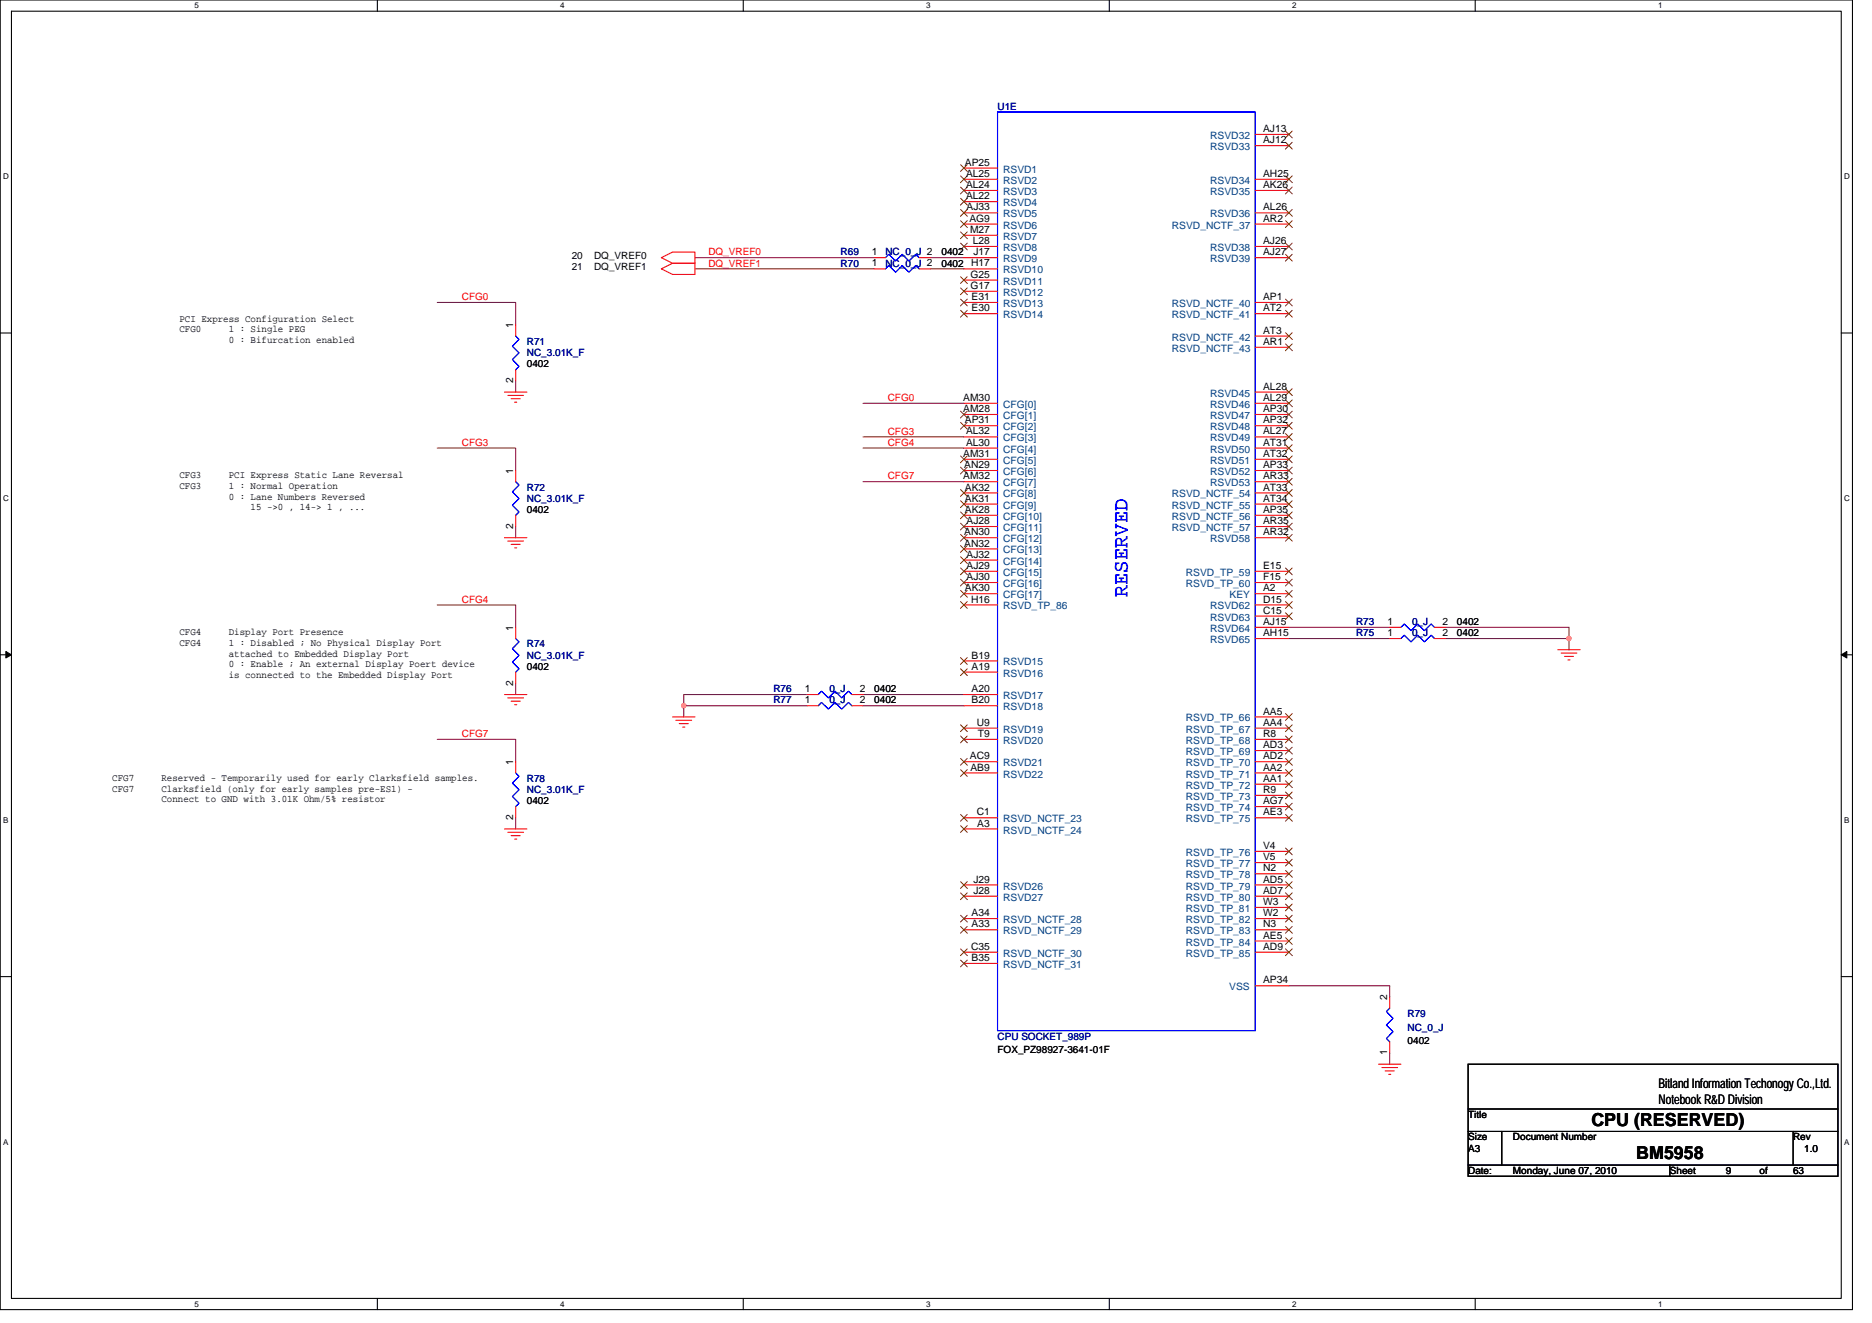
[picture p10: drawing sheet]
<svg xmlns="http://www.w3.org/2000/svg" width="297mm" height="210mm" viewBox="0 0 297 210" stroke-linecap="round" stroke-linejoin="round" font-family="sans-serif">
<path d="M0 0h293.9v207.9h-293.9zM1.8 1.8h290.4v204.3h-290.4z" fill="none" stroke="#000" stroke-width=".17"/>
<g fill="#fff">
<path d="M30.8 .2h.7v1.4h-.7z"/>
<path d="M30.8 206.3h.7v1.4h-.7z"/>
</g>
<path d="M59.9 0v1.8M59.9 206.1v1.8" fill="none" stroke="#000" stroke-width=".17"/>
<g fill="#fff">
<path d="M88.9 .2h.7v1.4h-.7z"/>
<path d="M88.9 206.3h.7v1.4h-.7z"/>
</g>
<path d="M117.9 0v1.8M117.9 206.1v1.8" fill="none" stroke="#000" stroke-width=".17"/>
<g fill="#fff">
<path d="M147 .2h.7v1.4h-.7z"/>
<path d="M147 206.3h.7v1.4h-.7z"/>
</g>
<path d="M176 0v1.8M176 206.1v1.8" fill="none" stroke="#000" stroke-width=".17"/>
<g fill="#fff">
<path d="M205 .2h.7v1.4h-.7z"/>
<path d="M205 206.3h.7v1.4h-.7z"/>
</g>
<path d="M234.1 0v1.8M234.1 206.1v1.8" fill="none" stroke="#000" stroke-width=".17"/>
<g fill="#fff">
<path d="M263.1 .2h.7v1.4h-.7z"/>
<path d="M263.1 206.3h.7v1.4h-.7z"/>
<path d="M.5 27.3h.9v1.4h-.9z"/>
<path d="M292.6 27.3h.9v1.4h-.9z"/>
<path d="M.5 78.4h.9v1.4h-.9z"/>
<path d="M292.6 78.4h.9v1.4h-.9z"/>
</g>
<path d="M0 52.9h1.8M292.2 52.9h1.7" fill="none" stroke="#000" stroke-width=".17"/>
<g fill="#fff">
<path d="M.5 129.5h.8v1.4h-.8z"/>
<path d="M292.6 129.5h.9v1.4h-.9z"/>
</g>
<path d="M0 103.9h1.8M292.2 103.9h1.7" fill="none" stroke="#000" stroke-width=".17"/>
<path d="M.9 103.4l.9 .5-.9 .5zM292.2 103.9l.8-.5v1z" fill="#000" stroke="#000" stroke-width=".16"/>
<g fill="#fff">
<path d="M.5 180.5h.8v1.4h-.8z"/>
<path d="M292.6 180.5h.9v1.4h-.9z"/>
</g>
<path d="M0 155h1.8M292.2 155h1.7M233 168.9h58.6v17.8h-58.6zM233 176h58.6M233 179.6h58.6M238.3 179.6v5.3M284.5 179.6v5.3M233 184.9h58.6M265 184.9v1.8" fill="none" stroke="#000" stroke-width=".17"/>
<g fill="none" stroke="#800040" stroke-width=".17">
<path d="M69.4 48h12.4v3.6M110.3 40.9h28.4M110.3 42.7h28.4M147.6 40.9h5.3M147.6 42.7h5.3M69.4 71.1h12.4v3.6M81.8 60.5v1.7M136.9 69.3h16M136.9 71.1h16M136.9 64h16M136.9 76.5h16M69.4 96h12.4v3.6"/>
<path d="M81.8 83.6v1.7M204.5 99.6h16M229.4 99.6h19.6v1.7M69.4 117.3h12.4v3.6M81.8 108.5v1.7M108.5 112v1.8M108.5 112h19.6M128.1 110.2h-19.6v1.8M136.9 112h16M136.9 110.2h16M204.5 101.3h16M229.4 101.3h19.6v1.8"/>
<path d="M81.8 129.8v1.8M204.5 156.5h16v1.7M220.5 167.1v1.8"/>
</g>
<g fill="#f0f" stroke="#f0f" stroke-width=".17">
<circle cx="108.5" cy="112" r=".35"/>
<circle cx="248.9" cy="101.3" r=".35"/>
</g>
<g fill="none" stroke="#f00" stroke-width=".17">
<path d="M152.9 26.7h5.4M152.9 28.4h5.4M152.9 30.2h5.4M152.9 32h5.4M152.9 33.8h5.4M152.9 35.6h5.4M152.9 37.3h5.4M152.9 39.1h5.4M199.2 28.4h5.3M199.2 30.2h5.3M199.2 39.1h5.3M199.2 33.8h5.3"/>
<path d="M199.2 35.6h5.3M199.2 21.3h5.3M199.2 23.1h5.3M81.8 51.6v1.7M81.8 58.7v1.8M104.9 40.9l1.8-.9h3.6v1.8h-3.6zM104.9 42.7l1.8-.9h3.6v1.8h-3.6zM138.7 42.7h1.8M138.7 40.9h1.8M145.8 42.7h1.8M145.8 40.9h1.8M152.9 40.9h5.4"/>
<path d="M152.9 42.7h5.4M152.9 44.4h5.4M152.9 46.2h5.4M152.9 48h5.4M152.9 49.8h5.4M199.2 53.3h5.3M199.2 40.9h5.3M199.2 48h5.3M199.2 49.8h5.3M199.2 55.1h5.3M80 62.2h3.6M80.6 62.8h2.5"/>
<path d="M81.1 63.3h1.4M81.7 63.8h.3M81.8 74.7v1.8M152.9 64h5.4M152.9 65.8h5.4M152.9 67.6h5.4M152.9 69.3h5.4M152.9 71.1h5.4M152.9 72.9h5.4M152.9 74.7h5.4M152.9 76.5h5.4M152.9 78.2h5.4"/>
<path d="M199.2 62.2h5.3M199.2 64h5.3M199.2 65.8h5.3M199.2 67.6h5.3M199.2 69.3h5.3M199.2 71.1h5.3M199.2 72.9h5.3M199.2 74.7h5.3M199.2 76.5h5.3M199.2 78.2h5.3M80 85.3h3.6M80.6 85.9h2.5"/>
<path d="M81.1 86.4h1.4M81.7 87h.3M81.8 99.6v1.7M81.8 81.8v1.8M152.9 80h5.4M152.9 81.8h5.4M152.9 83.6h5.4M152.9 85.3h5.4M152.9 87.1h5.4M152.9 88.9h5.4M152.9 90.7h5.4M152.9 92.5h5.4"/>
<path d="M152.9 94.2h5.4M152.9 96h5.4M199.2 80h5.3M199.2 81.8h5.3M199.2 83.6h5.3M199.2 85.3h5.3M199.2 90.7h5.3M199.2 92.5h5.3M199.2 94.2h5.3M199.2 96h5.3M199.2 97.8h5.3M199.2 99.6h5.3"/>
<path d="M220.5 99.6h1.8M227.6 99.6h1.8M80 110.2h3.6M80.6 110.8h2.5M81.1 111.3h1.4M81.7 111.8h.3M81.8 106.7v1.8M106.7 113.8h3.6M107.2 114.3h2.5M107.8 114.9h1.4M108.3 115.4h.4M128.1 112h1.7"/>
<path d="M128.1 110.2h1.7M135.2 112h1.7M135.2 110.2h1.7M152.9 106.7h5.4M152.9 104.9h5.4M152.9 110.2h5.4M152.9 112h5.4M152.9 117.3h5.4M152.9 115.6h5.4M199.2 113.8h5.3M199.2 115.6h5.3M199.2 117.3h5.3"/>
<path d="M199.2 119.1h5.3M199.2 101.3h5.3M220.5 101.3h1.8M227.6 101.3h1.8M247.2 103.1h3.5M247.7 103.7h2.5M248.2 104.2h1.5M248.8 104.7h.3M80 131.6h3.6M80.6 132.1h2.5M81.1 132.6h1.4M81.7 133.2h.3"/>
<path d="M81.8 120.9v1.8M81.8 128v1.8M152.9 122.7h5.4M152.9 120.9h5.4M152.9 129.8h5.4M152.9 131.6h5.4M199.2 122.7h5.3M199.2 124.5h5.3M199.2 126.2h5.3M199.2 128h5.3M199.2 120.9h5.3M199.2 129.8h5.3"/>
<path d="M199.2 135.1h5.3M199.2 136.9h5.3M199.2 138.7h5.3M152.9 151.1h5.4M152.9 152.9h5.4M152.9 145.8h5.4M152.9 147.6h5.4M152.9 142.2h5.4M152.9 140.5h5.4M199.2 144h5.3M199.2 145.8h5.3M199.2 147.6h5.3"/>
<path d="M199.2 140.5h5.3M199.2 149.4h5.3M199.2 142.2h5.3M199.2 151.1h5.3M199.2 156.5h5.3M220.5 158.2v1.8M218.7 168.9h3.6M219.3 169.4h2.5M219.8 170h1.4M220.3 170.5h.4M220.5 165.4v1.7"/>
</g>
<path d="M158.3 17.8h40.9v145.8h-40.9zM81.8 53.3l.6 .6-1.1 1 1.1 1.1-1.1 1.1 1.1 1-.6 .6M140.5 42.7l.5-.6 1.1 1.1 1.1-1.1 1 1.1 1.1-1.1 .5 .6M140.5 40.9l.5-.5 1.1 1 1.1-1 1 1 1.1-1 .5 .5M81.8 76.5l.6 .5-1.1 1.1 1.1 1-1.1 1.1 1.1 1.1-.6 .5M222.3 99.6l.5-.6 1.1 1.1 1.1-1.1 1 1.1 1.1-1.1 .5 .6M81.8 101.3l.6 .6-1.1 1.1 1.1 1-1.1 1.1 1.1 1.1-.6 .5M129.8 112l.6-.5 1 1 1.1-1 1.1 1 1-1 .6 .5M129.8 110.2l.6-.5 1 1.1 1.1-1.1 1.1 1.1 1-1.1 .6 .5M222.3 101.3l.5-.5 1.1 1.1 1.1-1.1 1 1.1 1.1-1.1 .5 .5M81.8 122.7l.6 .5-1.1 1.1 1.1 1-1.1 1.1 1.1 1.1-.6 .5M220.5 160l-.5 .5 1 1.1-1 1.1 1 1-1 1.1 .5 .6" fill="none" stroke="#00f" stroke-width=".17"/>
<g fill="none" stroke="#804000" stroke-width=".16">
<path d="M152.4 26.1l1.1 1.1M152.4 27.9l1.1 1.1M152.4 29.7l1.1 1.1M152.4 31.5l1.1 1.1M152.4 33.3l1.1 1M152.4 35l1.1 1.1M152.4 36.8l1.1 1.1M152.4 38.6l1.1 1.1M153.5 26.1l-1.1 1.1M153.5 27.9l-1.1 1.1M153.5 29.7l-1.1 1.1M153.5 31.5l-1.1 1.1"/>
<path d="M153.5 33.3l-1.1 1M153.5 35l-1.1 1.1M153.5 36.8l-1.1 1.1M153.5 38.6l-1.1 1.1M204 27.9l1.1 1.1M204 29.7l1.1 1.1M204 38.6l1.1 1.1M204 33.3l1.1 1M204 35l1.1 1.1M204 20.8l1.1 1.1M204 22.6l1.1 1.1M205 27.9l-1 1.1"/>
<path d="M205 29.7l-1 1.1M205 38.6l-1 1.1M205 33.3l-1 1M205 35l-1 1.1M205 20.8l-1 1.1M205 22.6l-1 1.1M152.4 43.9l1.1 1.1M152.4 45.7l1.1 1.1M152.4 47.5l1.1 1.1M152.4 49.3l1.1 1M153.5 43.9l-1.1 1.1M153.5 45.7l-1.1 1.1"/>
<path d="M153.5 47.5l-1.1 1.1M153.5 49.3l-1.1 1M204 52.8l1.1 1.1M204 40.4l1.1 1M204 47.5l1.1 1.1M204 49.3l1.1 1M204 54.6l1.1 1.1M205 52.8l-1 1.1M205 40.4l-1 1M205 47.5l-1 1.1M205 49.3l-1 1M205 54.6l-1 1.1"/>
<path d="M152.4 65.3l1.1 1M152.4 67l1.1 1.1M152.4 72.4l1.1 1M152.4 74.1l1.1 1.1M152.4 77.7l1.1 1.1M152.4 79.5l1.1 1.1M153.5 65.3l-1.1 1M153.5 67l-1.1 1.1M153.5 72.4l-1.1 1M153.5 74.1l-1.1 1.1M153.5 77.7l-1.1 1.1M153.5 79.5l-1.1 1.1"/>
<path d="M204 61.7l1.1 1.1M204 63.5l1.1 1.1M204 65.3l1.1 1M204 67l1.1 1.1M204 68.8l1.1 1.1M204 70.6l1.1 1.1M204 72.4l1.1 1M204 74.1l1.1 1.1M204 75.9l1.1 1.1M204 77.7l1.1 1.1M204 79.5l1.1 1.1M205 61.7l-1 1.1"/>
<path d="M205 63.5l-1 1.1M205 65.3l-1 1M205 67l-1 1.1M205 68.8l-1 1.1M205 70.6l-1 1.1M205 72.4l-1 1M205 74.1l-1 1.1M205 75.9l-1 1.1M205 77.7l-1 1.1M205 79.5l-1 1.1M152.4 81.3l1.1 1M152.4 83l1.1 1.1"/>
<path d="M152.4 84.8l1.1 1.1M152.4 86.6l1.1 1.1M152.4 88.4l1.1 1.1M152.4 90.1l1.1 1.1M152.4 91.9l1.1 1.1M152.4 93.7l1.1 1.1M152.4 95.5l1.1 1.1M153.5 81.3l-1.1 1M153.5 83l-1.1 1.1M153.5 84.8l-1.1 1.1M153.5 86.6l-1.1 1.1M153.5 88.4l-1.1 1.1"/>
<path d="M153.5 90.1l-1.1 1.1M153.5 91.9l-1.1 1.1M153.5 93.7l-1.1 1.1M153.5 95.5l-1.1 1.1M204 81.3l1.1 1M204 83l1.1 1.1M204 84.8l1.1 1.1M204 90.1l1.1 1.1M204 91.9l1.1 1.1M204 93.7l1.1 1.1M204 95.5l1.1 1.1M204 97.3l1.1 1"/>
<path d="M205 81.3l-1 1M205 83l-1 1.1M205 84.8l-1 1.1M205 90.1l-1 1.1M205 91.9l-1 1.1M205 93.7l-1 1.1M205 95.5l-1 1.1M205 97.3l-1 1M152.4 106.2l1.1 1M152.4 104.4l1.1 1.1M152.4 116.8l1.1 1.1M152.4 115l1.1 1.1"/>
<path d="M153.5 106.2l-1.1 1M153.5 104.4l-1.1 1.1M153.5 116.8l-1.1 1.1M153.5 115l-1.1 1.1M204 113.3l1.1 1M204 115l1.1 1.1M204 116.8l1.1 1.1M204 118.6l1.1 1.1M205 113.3l-1 1M205 115l-1 1.1M205 116.8l-1 1.1M205 118.6l-1 1.1"/>
<path d="M152.4 139.9l1.1 1.1M152.4 122.2l1.1 1M152.4 120.4l1.1 1.1M152.4 129.3l1.1 1M152.4 131l1.1 1.1M153.5 139.9l-1.1 1.1M153.5 122.2l-1.1 1M153.5 120.4l-1.1 1.1M153.5 129.3l-1.1 1M153.5 131l-1.1 1.1M204 122.2l1.1 1M204 123.9l1.1 1.1"/>
<path d="M204 125.7l1.1 1.1M204 127.5l1.1 1.1M204 120.4l1.1 1.1M204 129.3l1.1 1M204 134.6l1.1 1.1M204 136.4l1.1 1.1M204 138.2l1.1 1M204 139.9l1.1 1.1M205 122.2l-1 1M205 123.9l-1 1.1M205 125.7l-1 1.1M205 127.5l-1 1.1"/>
<path d="M205 120.4l-1 1.1M205 129.3l-1 1M205 134.6l-1 1.1M205 136.4l-1 1.1M205 138.2l-1 1M205 139.9l-1 1.1M152.4 150.6l1.1 1.1M152.4 152.4l1.1 1.1M152.4 145.3l1.1 1M152.4 147l1.1 1.1M152.4 141.7l1.1 1.1M153.5 150.6l-1.1 1.1"/>
<path d="M153.5 152.4l-1.1 1.1M153.5 145.3l-1.1 1M153.5 147l-1.1 1.1M153.5 141.7l-1.1 1.1M204 143.5l1.1 1.1M204 145.3l1.1 1M204 147l1.1 1.1M204 148.8l1.1 1.1M204 141.7l1.1 1.1M204 150.6l1.1 1.1M205 143.5l-1 1.1M205 145.3l-1 1"/>
<path d="M205 147l-1 1.1M205 148.8l-1 1.1M205 141.7l-1 1.1M205 150.6l-1 1.1"/>
</g>
<text font-size="3.4" fill="#00f" x="178.9" y="94.8" transform="rotate(-90 178.9 94.8)">RESERVED</text>
<g font-size="2.8">
<text x="252.5" y="178.7">CPU (RESERVED)</text>
<text x="259.6" y="184">BM5958</text>
</g>
<g font-size="2.1">
<text x="263.2" y="172.7">Bitland Information Techonogy Co.,Ltd.</text>
<text x="263.2" y="175.2">Notebook R&amp;D Division</text>
</g>
<g font-size="1.6" fill="#000080">
<text x="158.3" y="17.4">U1E</text>
<text x="133.4" y="40.5">R69</text>
<text x="140.5" y="40.5">NC_0_J 2</text>
<text x="133.4" y="42.3">R70</text>
<text x="140.5" y="42.3">NC_0_J 2</text>
<text x="83.6" y="54.8">R71</text>
<text x="83.6" y="56.5">NC_3.01K_F</text>
<text x="83.6" y="77.9">R72</text>
<text x="83.6" y="79.7">NC_3.01K_F</text>
<text x="215.2" y="101">R75</text>
<text x="215.2" y="99.2">R73</text>
<text x="224.1" y="101">0_J</text>
<text x="224.1" y="99.2">0_J</text>
<text x="83.6" y="102.8">R74</text>
<text x="83.6" y="104.5">NC_3.01K_F</text>
<text x="122.7" y="111.7">R77</text>
<text x="122.7" y="109.9">R76</text>
<text x="131.6" y="111.7">0_J</text>
<text x="131.6" y="109.9">0_J</text>
<text x="83.6" y="124.1">R78</text>
<text x="83.6" y="125.9">NC_3.01K_F</text>
<text x="223.3" y="161.4">R79</text>
<text x="158.3" y="165">CPU SOCKET_989P</text>
<text x="223.3" y="163.6">NC_0_J</text>
</g>
<g font-size="1.6" fill="#004080">
<text x="192" y="22.1">RSVD32</text>
<text x="192" y="23.8">RSVD33</text>
<text x="159.2" y="27.4">RSVD1</text>
<text x="159.2" y="29.2">RSVD2</text>
<text x="192" y="29.2">RSVD34</text>
<text x="159.2" y="30.9">RSVD3</text>
<text x="159.2" y="32.7">RSVD4</text>
<text x="159.2" y="34.5">RSVD5</text>
<text x="192" y="30.9">RSVD35</text>
<text x="192" y="34.5">RSVD36</text>
<text x="159.2" y="36.3">RSVD6</text>
<text x="159.2" y="38.1">RSVD7</text>
<text x="159.2" y="39.8">RSVD8</text>
<text x="159.2" y="41.6">RSVD9</text>
<text x="185.9" y="36.3">RSVD_NCTF_37</text>
<text x="192" y="39.8">RSVD38</text>
<text x="192" y="41.6">RSVD39</text>
<text x="159.2" y="43.4">RSVD10</text>
<text x="159.2" y="45.2">RSVD11</text>
<text x="159.2" y="46.9">RSVD12</text>
<text x="159.2" y="48.7">RSVD13</text>
<text x="159.2" y="50.5">RSVD14</text>
<text x="185.9" y="48.7">RSVD_NCTF_40</text>
<text x="185.9" y="50.5">RSVD_NCTF_41</text>
<text x="185.9" y="54.1">RSVD_NCTF_42</text>
<text x="185.9" y="55.8">RSVD_NCTF_43</text>
<text x="159.2" y="64.7">CFG[0]</text>
<text x="192" y="62.9">RSVD45</text>
<text x="192" y="64.7">RSVD46</text>
<text x="159.2" y="66.5">CFG[1]</text>
<text x="159.2" y="68.3">CFG[2]</text>
<text x="159.2" y="70.1">CFG[3]</text>
<text x="159.2" y="71.8">CFG[4]</text>
<text x="192" y="66.5">RSVD47</text>
<text x="192" y="68.3">RSVD48</text>
<text x="192" y="70.1">RSVD49</text>
<text x="192" y="71.8">RSVD50</text>
<text x="159.2" y="73.6">CFG[5]</text>
<text x="159.2" y="75.4">CFG[6]</text>
<text x="159.2" y="77.2">CFG[7]</text>
<text x="192" y="73.6">RSVD51</text>
<text x="192" y="75.4">RSVD52</text>
<text x="192" y="77.2">RSVD53</text>
<text x="159.2" y="79">CFG[8]</text>
<text x="159.2" y="80.7">CFG[9]</text>
<text x="159.2" y="82.5">CFG[10]</text>
<text x="185.9" y="79">RSVD_NCTF_54</text>
<text x="185.9" y="80.7">RSVD_NCTF_55</text>
<text x="185.9" y="82.5">RSVD_NCTF_56</text>
<text x="159.2" y="84.3">CFG[11]</text>
<text x="159.2" y="86.1">CFG[12]</text>
<text x="159.2" y="87.8">CFG[13]</text>
<text x="159.2" y="89.6">CFG[14]</text>
<text x="185.9" y="84.3">RSVD_NCTF_57</text>
<text x="192" y="86.1">RSVD58</text>
<text x="159.2" y="91.4">CFG[15]</text>
<text x="159.2" y="93.2">CFG[16]</text>
<text x="159.2" y="95">CFG[17]</text>
<text x="188.2" y="91.4">RSVD_TP_59</text>
<text x="188.2" y="93.2">RSVD_TP_60</text>
<text x="195.1" y="95">KEY</text>
<text x="159.2" y="96.7">RSVD_TP_86</text>
<text x="192" y="96.7">RSVD62</text>
<text x="192" y="98.5">RSVD63</text>
<text x="192" y="100.3">RSVD64</text>
<text x="159.2" y="107.4">RSVD16</text>
<text x="159.2" y="105.6">RSVD15</text>
<text x="192" y="102.1">RSVD65</text>
<text x="159.2" y="111">RSVD17</text>
<text x="159.2" y="112.7">RSVD18</text>
<text x="159.2" y="118.1">RSVD20</text>
<text x="159.2" y="116.3">RSVD19</text>
<text x="188.2" y="114.5">RSVD_TP_66</text>
<text x="188.2" y="116.3">RSVD_TP_67</text>
<text x="188.2" y="118.1">RSVD_TP_68</text>
<text x="188.2" y="119.8">RSVD_TP_69</text>
<text x="159.2" y="123.4">RSVD22</text>
<text x="159.2" y="121.6">RSVD21</text>
<text x="188.2" y="123.4">RSVD_TP_71</text>
<text x="188.2" y="125.2">RSVD_TP_72</text>
<text x="188.2" y="121.6">RSVD_TP_70</text>
<text x="159.2" y="130.5">RSVD_NCTF_23</text>
<text x="188.2" y="127">RSVD_TP_73</text>
<text x="188.2" y="128.7">RSVD_TP_74</text>
<text x="188.2" y="130.5">RSVD_TP_75</text>
<text x="159.2" y="132.3">RSVD_NCTF_24</text>
<text x="188.2" y="135.8">RSVD_TP_76</text>
<text x="188.2" y="137.6">RSVD_TP_77</text>
<text x="159.2" y="143">RSVD27</text>
<text x="159.2" y="141.2">RSVD26</text>
<text x="188.2" y="139.4">RSVD_TP_78</text>
<text x="188.2" y="141.2">RSVD_TP_79</text>
<text x="188.2" y="143">RSVD_TP_80</text>
<text x="159.2" y="146.5">RSVD_NCTF_28</text>
<text x="159.2" y="148.3">RSVD_NCTF_29</text>
<text x="188.2" y="144.7">RSVD_TP_81</text>
<text x="188.2" y="146.5">RSVD_TP_82</text>
<text x="188.2" y="148.3">RSVD_TP_83</text>
<text x="159.2" y="151.8">RSVD_NCTF_30</text>
<text x="159.2" y="153.6">RSVD_NCTF_31</text>
<text x="188.2" y="150.1">RSVD_TP_84</text>
<text x="188.2" y="151.8">RSVD_TP_85</text>
<text x="195" y="157.2">VSS</text>
</g>
<g font-size="1.6">
<text x="200.4" y="21">AJ13</text>
<text x="200.4" y="22.7">AJ12</text>
<text x="153.1" y="26.3">AP25</text>
<text x="153.3" y="28.1">AL25</text>
<text x="153.3" y="29.8">AL24</text>
<text x="200.4" y="28.1">AH25</text>
<text x="200.4" y="29.8">AK26</text>
<text x="153.3" y="31.6">AL22</text>
<text x="153.4" y="33.4">AJ33</text>
<text x="153.8" y="35.2">AG9</text>
<text x="200.4" y="33.4">AL26</text>
<text x="200.4" y="35.2">AR2</text>
<text x="90.7" y="41.1">20</text>
<text x="94.3" y="41.1">DQ_VREF0</text>
<text x="138.4" y="40.5">1</text>
<text x="149.4" y="40.5">0402</text>
<text x="153.9" y="37">M27</text>
<text x="154.4" y="38.7">L28</text>
<text x="154.4" y="40.5">J17</text>
<text x="200.4" y="38.7">AJ26</text>
<text x="200.4" y="40.5">AJ27</text>
<text x="90.7" y="42.8">21</text>
<text x="94.3" y="42.8">DQ_VREF1</text>
<text x="138.4" y="42.3">1</text>
<text x="149.4" y="42.3">0402</text>
<text x="154" y="44.1">G25</text>
<text x="154" y="45.8">G17</text>
<text x="154.1" y="42.3">H17</text>
<text x="154.2" y="47.6">E31</text>
<text x="200.4" y="47.6">AP1</text>
<text x="28.5" y="51">PCI Express Configuration Select</text>
<text x="28.5" y="52.7">CFG0</text>
<text x="36.3" y="52.7">1 : Single PEG</text>
<text x="81.4" y="52.1" transform="rotate(-90 81.4 52.1)">1</text>
<text x="154.2" y="49.4">E30</text>
<text x="200.4" y="53">AT3</text>
<text x="200.4" y="49.4">AT2</text>
<text x="36.3" y="54.4">0 : Bifurcation enabled</text>
<text x="83.6" y="58.3">0402</text>
<text x="200.4" y="54.7">AR1</text>
<text x="81.4" y="60.8" transform="rotate(-90 81.4 60.8)">2</text>
<text x="152.8" y="63.6">AM30</text>
<text x="152.8" y="65.4">AM28</text>
<text x="200.4" y="61.8">AL28</text>
<text x="200.4" y="63.6">AL29</text>
<text x="200.4" y="65.4">AP30</text>
<text x="153.1" y="67.2">AP31</text>
<text x="153.3" y="69">AL32</text>
<text x="153.3" y="70.7">AL30</text>
<text x="200.4" y="67.2">AP32</text>
<text x="200.4" y="69">AL27</text>
<text x="200.4" y="70.7">AT31</text>
<text x="28.5" y="75.9">CFG3</text>
<text x="28.5" y="77.6">CFG3</text>
<text x="36.3" y="75.9">PCI Express Static Lane Reversal</text>
<text x="36.3" y="77.6">1 : Normal Operation</text>
<text x="81.4" y="75.2" transform="rotate(-90 81.4 75.2)">1</text>
<text x="152.8" y="72.5">AM31</text>
<text x="152.8" y="76.1">AM32</text>
<text x="153" y="74.3">AN29</text>
<text x="153.1" y="77.9">AK32</text>
<text x="200.4" y="72.5">AT32</text>
<text x="200.4" y="74.3">AP33</text>
<text x="200.4" y="76.1">AR33</text>
<text x="200.4" y="77.9">AT33</text>
<text x="36.3" y="79.3">0 : Lane Numbers Reversed</text>
<text x="39.8" y="81">15 -&gt;0 , 14-&gt; 1 , ...</text>
<text x="81.4" y="83.9" transform="rotate(-90 81.4 83.9)">2</text>
<text x="83.6" y="81.4">0402</text>
<text x="153.1" y="79.6">AK31</text>
<text x="153.1" y="81.4">AK28</text>
<text x="153.4" y="83.2">AJ28</text>
<text x="200.4" y="79.6">AT34</text>
<text x="200.4" y="81.4">AP35</text>
<text x="200.4" y="83.2">AR35</text>
<text x="153" y="85">AN30</text>
<text x="153" y="86.7">AN32</text>
<text x="153.4" y="88.5">AJ32</text>
<text x="200.4" y="85">AR32</text>
<text x="153.1" y="93.9">AK30</text>
<text x="153.4" y="90.3">AJ29</text>
<text x="153.4" y="92.1">AJ30</text>
<text x="154.1" y="95.6">H16</text>
<text x="200.4" y="90.3">E15</text>
<text x="200.4" y="92.1">F15</text>
<text x="200.4" y="95.6">D15</text>
<text x="200.4" y="93.9">A2</text>
<text x="28.5" y="100.8">CFG4</text>
<text x="36.3" y="100.8">Display Port Presence</text>
<text x="81.4" y="100.1" transform="rotate(-90 81.4 100.1)">1</text>
<text x="200.4" y="97.4">C15</text>
<text x="200.4" y="99.2">AJ15</text>
<text x="200.4" y="101">AH15</text>
<text x="220.2" y="101">1</text>
<text x="220.2" y="99.2">1</text>
<text x="228.9" y="101">2</text>
<text x="228.9" y="99.2">2</text>
<text x="231.2" y="101">0402</text>
<text x="231.2" y="99.2">0402</text>
<text x="28.5" y="102.5">CFG4</text>
<text x="36.3" y="102.5">1 : Disabled ; No Physical Display Port</text>
<text x="36.3" y="104.2">attached to Embedded Display Port</text>
<text x="36.3" y="105.9">0 : Enable ; An external Display Poert device</text>
<text x="36.3" y="107.6">is connected to the Embedded Display Port</text>
<text x="83.6" y="106.3">0402</text>
<text x="154.2" y="106.3">A19</text>
<text x="154.2" y="104.5">B19</text>
<text x="81.4" y="108.8" transform="rotate(-90 81.4 108.8)">2</text>
<text x="127.7" y="111.6">1</text>
<text x="127.7" y="109.9">1</text>
<text x="136.4" y="111.6">2</text>
<text x="136.4" y="109.9">2</text>
<text x="138.7" y="111.7">0402</text>
<text x="138.7" y="109.9">0402</text>
<text x="154.2" y="109.9">A20</text>
<text x="154.2" y="111.6">B20</text>
<text x="200.4" y="113.4">AA5</text>
<text x="155" y="115.2">U9</text>
<text x="155.1" y="117">T9</text>
<text x="200.4" y="115.2">AA4</text>
<text x="200.4" y="117">R8</text>
<text x="200.4" y="118.7">AD3</text>
<text x="17.8" y="123.9">CFG7</text>
<text x="17.8" y="125.6">CFG7</text>
<text x="25.6" y="123.9">Reserved - Temporarily used for early Clarksfield samples.</text>
<text x="25.6" y="125.6">Clarksfield (only for early samples pre-ES1) -</text>
<text x="81.4" y="121.4" transform="rotate(-90 81.4 121.4)">1</text>
<text x="153.9" y="120.5">AC9</text>
<text x="154" y="122.3">AB9</text>
<text x="200.4" y="122.3">AA2</text>
<text x="200.4" y="124.1">AA1</text>
<text x="200.4" y="125.9">R9</text>
<text x="200.4" y="120.5">AD2</text>
<text x="25.6" y="127.3">Connect to GND with 3.01K Ohm/5% resistor</text>
<text x="81.4" y="130.2" transform="rotate(-90 81.4 130.2)">2</text>
<text x="83.6" y="127.7">0402</text>
<text x="155" y="129.4">C1</text>
<text x="155.1" y="131.2">A3</text>
<text x="200.4" y="127.6">AG7</text>
<text x="200.4" y="129.4">AE3</text>
<text x="200.4" y="134.7">V4</text>
<text x="200.4" y="136.5">V5</text>
<text x="154.4" y="141.9">J28</text>
<text x="154.4" y="140.1">J29</text>
<text x="200.4" y="138.3">N2</text>
<text x="200.4" y="143.6">W3</text>
<text x="200.4" y="140.1">AD5</text>
<text x="200.4" y="141.9">AD7</text>
<text x="154.2" y="145.4">A34</text>
<text x="154.2" y="147.2">A33</text>
<text x="200.4" y="145.4">W2</text>
<text x="200.4" y="147.2">N3</text>
<text x="200.4" y="149">AE5</text>
<text x="154.1" y="150.7">C35</text>
<text x="154.2" y="152.5">B35</text>
<text x="200.4" y="150.7">AD9</text>
<text x="200.4" y="156.1">AP34</text>
<text x="220.1" y="158.8" transform="rotate(-90 220.1 158.8)">2</text>
<text x="158.3" y="167.1">FOX_PZ98927-3641-01F</text>
<text x="220.1" y="167.5" transform="rotate(-90 220.1 167.5)">1</text>
<text x="223.3" y="165.7">0402</text>
<text x="233" y="177.4">Title</text>
<text x="233" y="182.8">A3</text>
<text x="233" y="181">Size</text>
<text x="240.1" y="181">Document Number</text>
<text x="284.5" y="181">Rev</text>
<text x="286.3" y="182.8">1.0</text>
<text x="233" y="186.3">Date:</text>
<text x="240.1" y="186.3">Monday, June 07, 2010</text>
<text x="265" y="186.3">Sheet</text>
<text x="273.9" y="186.3">9</text>
<text x="279.2" y="186.3">of</text>
<text x="284.5" y="186.3">63</text>
</g>
<g font-size="1.6" fill="#f00">
<text x="112.4" y="40.5">DQ_VREF0</text>
<text x="73.3" y="47.6">CFG0</text>
<text x="112.4" y="42.3">DQ_VREF1</text>
<text x="140.9" y="63.6">CFG0</text>
<text x="73.3" y="70.8">CFG3</text>
<text x="140.9" y="69">CFG3</text>
<text x="140.9" y="70.8">CFG4</text>
<text x="140.9" y="76.1">CFG7</text>
<text x="73.3" y="95.7">CFG4</text>
<text x="73.3" y="117">CFG7</text>
</g>
<g font-size="1.3">
<text x="30.8" y="1.3">5</text>
<text x="88.9" y="1.3">4</text>
<text x="147" y="1.3">3</text>
<text x="205" y="1.3">2</text>
<text x="263.1" y="1.3">1</text>
<text x=".5" y="28.4">D</text>
<text x="292.6" y="28.4">D</text>
<text x=".5" y="79.5">C</text>
<text x="292.6" y="79.5">C</text>
<text x=".5" y="130.6">B</text>
<text x="292.6" y="130.6">B</text>
<text x=".5" y="181.7">A</text>
<text x="292.6" y="181.7">A</text>
<text x="30.8" y="207.4">5</text>
<text x="88.9" y="207.4">4</text>
<text x="147" y="207.4">3</text>
<text x="205" y="207.4">2</text>
<text x="263.1" y="207.4">1</text>
</g>
</svg>
